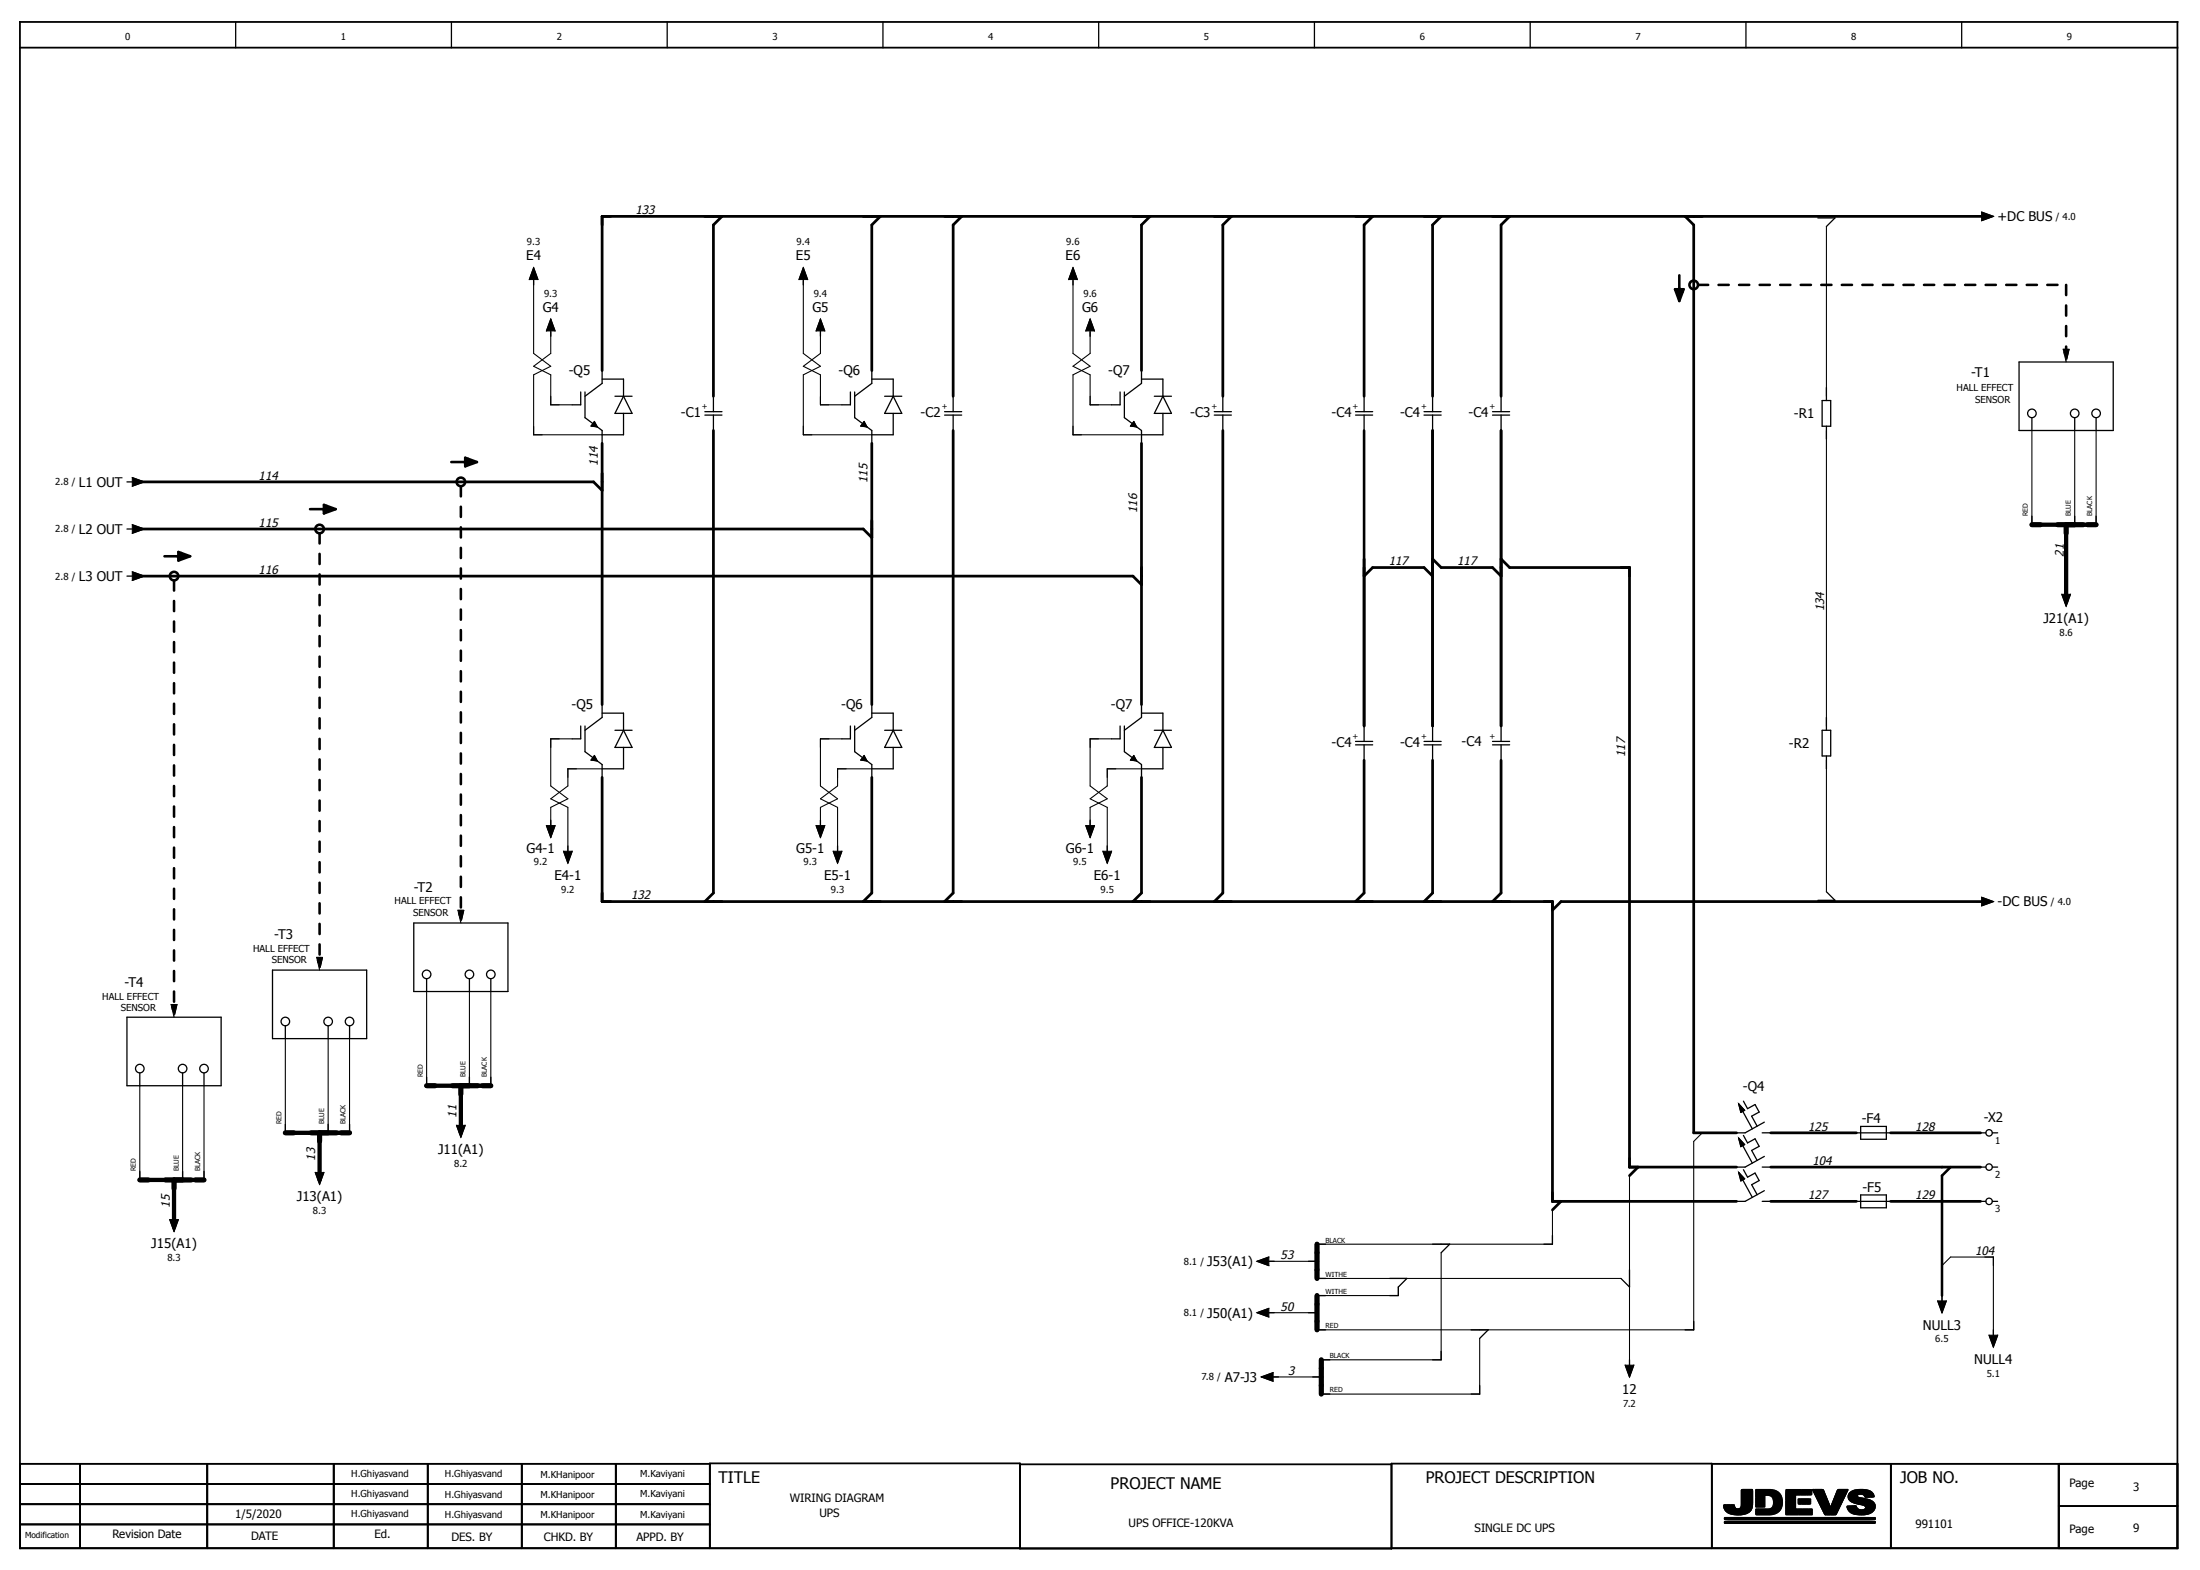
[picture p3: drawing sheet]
<svg xmlns="http://www.w3.org/2000/svg" width="428mm" height="306mm" viewBox="0 0 428 306" stroke-linecap="round" stroke-linejoin="round" font-family="sans-serif">
<g fill="none" stroke="#000" stroke-width=".25">
<path d="M45.9 4.3v5M87.9 4.3v5M129.9 4.3v5M171.9 4.3v5M213.9 4.3v5M255.9 4.3v5M297.9 4.3v5M339.9 4.3v5M381.9 4.3v5M103 54.4l.9-2.3 .8 2.3M103.9 54.4v1M155.5 54.4l.9-2.3 .8 2.3"/>
<path d="M156.4 54.4v1M208 54.4l.9-2.3 .8 2.3M208.9 54.4v1M353.9 42.4h3.3l-1.7 1.7M384.7 42.1h1.1M385.8 41.3l2.2 .8-2.2 .8M106.4 64.4l.8-2.3 .8 2.3M107.2 64.4v1M113 76.3v2.5h-1.6M113.9 76.3v5l3.3 2.5v2.5M117.2 72.1v2.5l-3.3 2.5M117.2 73.8h4.2v3.3"/>
<path d="M119.7 77.1h3.3M121.4 77.1l1.6 3.3h-3.3zM138.9 77.1v3M158.9 64.4l.8-2.3 .8 2.3M159.7 64.4v1M165.5 76.3v2.5h-1.6M166.4 76.3v5l3.3 2.5v2.5M169.7 73.8h4.2v3.3M169.7 72.1v2.5l-3.3 2.5M172.2 77.1h3.3M173.9 77.1l1.6 3.3h-3.3zM185.5 77.1v3"/>
<path d="M211.4 64.4l.8-2.3 .8 2.3M212.2 64.4v1M218 76.3v2.5h-1.6M218.9 76.3v5l3.3 2.5v2.5M222.2 73.8h4.2v3.3M222.2 72.1v2.5l-3.3 2.5M224.7 77.1h3.3M226.4 77.1l1.6 3.3h-3.3zM238 77.1v3M265.5 77.1v3M278.9 77.1v3M292.2 77.1v3"/>
<path d="M354.7 77.9h1.7v5h-1.7zM355.5 75.4v2.5M393 70.4h18.4v13.4h-18.4zM24.7 93.8h1.1M25.8 92.9l2.2 .9-2.2 .8M115.7 82l.6 1.1-1.2-.2zM121.4 80.4v4.2h-4.2M137.2 80.1h3.3M137.2 80.8h3.3M138.9 80.8v3M168.2 82l.6 1.1-1.2-.2zM173.9 80.4v4.2h-4.2"/>
<path d="M183.9 80.1h3.3M183.9 80.8h3.3M185.5 80.8v3M220.7 82l.6 1.1-1.2-.2zM226.4 80.4v4.2h-4.2M236.4 80.1h3.3M236.4 80.8h3.3M238 80.8v3M263.9 80.1h3.3M263.9 80.8h3.3M265.5 80.8v3M277.2 80.1h3.3"/>
<path d="M277.2 80.8h3.3M278.9 80.8v3M290.5 80.1h3.4M290.5 80.8h3.4M292.2 80.8v3M355.5 82.9v2.5M395.5 81.3v2.5M403.9 81.3v2.5M408 81.3v2.5M24.7 102.9h1.1M24.7 112.1h1.1M25.8 102.1l2.2 .8-2.2 .9"/>
<path d="M25.8 111.3l2.2 .8-2.2 .8M395.5 100.4v1.7M401.4 115.6l.8 2.3 .8-2.3M402.2 114.6v1M403.9 100.4v1.7M408 100.4v1.7M117.2 137.1v2.5l-3.3 2.5M117.2 138.8h4.2v3.3M169.7 138.8h4.2v3.3M169.7 137.1v2.5l-3.3 2.5M222.2 138.8h4.2v3.3M222.2 137.1v2.5l-3.3 2.5"/>
<path d="M355.5 139.6v2.5M107.2 159.6v1M113 141.3v2.5h-1.6M113.9 141.3v5l3.3 2.5v2.5M115.7 147l.6 1.1-1.2-.2zM119.7 142.1h3.3M121.4 145.4v4.2h-4.2M121.4 142.1l1.6 3.3h-3.3zM159.7 159.6v1M165.5 141.3v2.5h-1.6M166.4 141.3v5l3.3 2.5v2.5M168.2 147l.6 1.1-1.2-.2z"/>
<path d="M172.2 142.1h3.3M173.9 142.1l1.6 3.3h-3.3zM173.9 145.4v4.2h-4.2M212.2 159.6v1M218 141.3v2.5h-1.6M218.9 141.3v5l3.3 2.5v2.5M220.7 147l.6 1.1-1.2-.2zM224.7 142.1h3.3M226.4 142.1l1.6 3.3h-3.3zM226.4 145.4v4.2h-4.2M263.9 144.3h3.3M263.9 144.9h3.3"/>
<path d="M265.5 141.3v3M265.5 144.9v3M277.2 144.3h3.3M277.2 144.9h3.3M278.9 141.3v3M278.9 144.9v3M290.5 144.3h3.4M290.5 144.9h3.4M292.2 141.3v3M292.2 144.9v3M354.7 142.1h1.7v5h-1.7zM355.5 147.1v2.5"/>
<path d="M80.5 179.6h18.4v13.3h-18.4zM106.4 160.6l.8 2.3 .8-2.3M109.7 165.6l.8 2.3 .9-2.3M110.5 164.6v1M158.9 160.6l.8 2.3 .8-2.3M162.2 165.6l.8 2.3 .9-2.3M163 164.6v1M211.4 160.6l.8 2.3 .8-2.3M214.7 165.6l.8 2.3 .9-2.3M215.5 164.6v1M355.5 173.5l1.7 1.7h-3.3M384.7 175.4h1.1"/>
<path d="M385.8 174.6l2.2 .8-2.2 .9M24.7 197.9h18.3v13.4h-18.3zM53 188.8h18.4v13.3h-18.4zM55.5 199.6v2.5M63.9 199.6v2.5M68 199.6v2.5M83 190.4v2.5M91.4 190.4v2.5M95.5 190.4v2.5M27.2 208.8v2.5M35.5 208.8v2.5M39.7 208.8v2.5"/>
<path d="M55.5 218.8v1.6M63.9 218.8v1.6M68 218.8v1.6M83 209.6v1.7M88.9 219l.8 2.3 .8-2.3M89.7 217.9v1.1M91.4 209.6v1.7M95.5 209.6v1.7M338.5 214.8l1.1 1.3-.7 .4zM339.3 216.3l1.8 3.4M339.4 214.3l.8 1.4 1.5-.8 .8 1.5-1.5 .8 1.1 1.9M343.5 218.4l-3.8 2h-1.7"/>
<path d="M362.2 219.2h5v2.5h-5zM27.2 227.9v1.7M33 237.3l.9 2.3 .8-2.3M33.9 236.3v1M35.5 227.9v1.7M39.7 227.9v1.7M61.4 228.1l.8 2.3 .8-2.3M62.2 227.1v1M338 227.1h1.7M338 233.8h1.7M338.5 228.1l1.1 1.3-.7 .4zM338.5 221.5l1.1 1.2-.7 .4z"/>
<path d="M339.3 229.6l1.8 3.4M339.3 222.9l1.8 3.4M339.4 220.9l.8 1.5 1.5-.8 .8 1.5-1.5 .8 1.1 1.9M339.4 227.6l.8 1.5 1.5-.8 .8 1.4-1.5 .8 1.1 2M343 220.4h1.7M343 227.1h1.7M343 233.8h1.7M343.5 225l-3.8 2.1M343.5 231.7l-3.8 2.1M361.4 220.4h6.6M361.4 233.8h6.6M362.2 232.5h5v2.5h-5z"/>
<path d="M385.5 220.4h1.1M385.5 227.1h1.1M385.5 233.8h1.1M387.8 220.4h1.1M387.8 227.1h1.1M387.8 233.8h1.1M247 245.4h1M247 255.4h1M247 244.6l-2.3 .8 2.3 .9M247 254.6l-2.3 .8 2.3 .9M254.7 245.4h1.7M254.7 255.4h1.7"/>
<path d="M256.4 248.8h1.6M256.4 242.1h1.6M256.4 258.8h1.6M256.4 252.1h1.6M270.5 248.8h3.4l-1.7 1.6v1.7h-1.7M278.9 242.1h3.3l-1.7 1.7M286.4 258.8h3.3l-1.7 1.6M302.2 240.4v1.7h-1.7M317.2 247.1v3.3l-1.7-1.6M329.7 257.1v1.7h-1.7M377.2 253.1l.8 2.3 .9-2.3M378 252.1v1"/>
<path d="M387.2 259.8l.8 2.3 .9-2.3M388 258.8v1M247.8 267.9h1.1M247.8 267.1l-2.3 .8 2.3 .9M255.5 267.9h1.7M257.2 271.3h1.7M257.2 264.6h1.7M280.5 262.9v1.7h-1.6M288 269.6v1.7h-1.6M316.4 265.6l.8 2.3 .8-2.3M317.2 264.6v1M335.6 292.9h2a.72 .72 0 0 0 .9 .7 .72 .72 0 0 0 .5-1v-2.7h2.1l.1 .2a7.8 7.8 0 0 1-.3 3.7l-.3 .3a3.2 3.2 0 0 1-1.9 .7h-.6a2.23 2.23 0 0 1-2.5-1.9z"/>
<path d="M335.7 295.6l.4 .1M336.1 295.3h-.4M341.8 289.9h3l1 .2a2.35 2.35 0 0 1 1.1 3 2.36 2.36 0 0 1-2.5 1.7l-2.6-.1v-1l1.3-.1a1.81 1.81 0 0 0 2-.4l.1-.3a1.43 1.43 0 0 0-.9-1.9h-.8v2.2h-1.7zM347.7 289.9h5v.9l-.1 .1-3.1 .1v2.6h3.3v1.2l-5.1-.1zM350.1 291.7h2.4v.9l-2.4 .1zM356.3 293.4h.1M359.7 289.9h-1.8l-.2 .1-1.3 3.4M359.7 289.9h.1M359.8 289.9l-2.4 4.8h-2.1l-2.4-4.8h2l1.4 3.5M361.1 290a1.45 1.45 0 0 0-1.2 1.7 4.4 4.4 0 0 0 2.9 1.2l.4 .3a.6 .6 0 0 1-.8 .6M361.1 290l1.5-.1 1.1 .1a1.58 1.58 0 0 1 1.1 1.2l-1.7 .1a.87 .87 0 0 0-.7-.6 .87 .87 0 0 0-.9 .4l.3 .3 1.2 .2a2.39 2.39 0 0 1 2 1.3v.2M361.1 290h.1"/>
<path d="M362.4 293.8h.1M363.6 295.3h1.4M365 296.4h.1M365 293.1v.1M365 293.2a1.67 1.67 0 0 1-1.4 1.4l-.9 .2a3.2 3.2 0 0 1-2.6-.7l-.4-.4-.1-.6 1.7-.1a1.09 1.09 0 0 0 1.1 .8M365 296.4v-.3l-.9-.1-28.4 .1v.3h29.3M365 295.3h-29.3v.4M365 295.3v.4M365 295.6l-1.4 .1M365 295.7h-29.3"/>
<circle cx="395.5" cy="80.4" r=".83"/>
<circle cx="403.9" cy="80.4" r=".83"/>
<circle cx="408" cy="80.4" r=".83"/>
<circle cx="55.5" cy="198.8" r=".83"/>
<circle cx="63.9" cy="198.8" r=".83"/>
<circle cx="68" cy="198.8" r=".83"/>
<circle cx="83" cy="189.6" r=".83"/>
<circle cx="91.4" cy="189.6" r=".83"/>
<circle cx="95.5" cy="189.6" r=".83"/>
<circle cx="27.2" cy="207.9" r=".83"/>
<circle cx="35.5" cy="207.9" r=".83"/>
<circle cx="39.7" cy="207.9" r=".83"/>
<circle cx="387.2" cy="227.1" r=".63"/>
<circle cx="387.2" cy="220.4" r=".63"/>
<circle cx="387.2" cy="233.8" r=".63"/>
</g>
<g fill="none" stroke="#000" stroke-width=".35">
<path d="M3.9 9.3h420M3.9 4.3h420v297h-420zM3.9 296.6h134.3M3.9 284.8h134.3M3.9 292.7h134.3M3.9 288.8h134.3M15.6 284.8v16.5M40.3 284.8v16.5M65 284.8v16.5M83.3 284.8v16.5M101.6 284.8v16.5M119.9 284.8v16.5"/>
<path d="M198.6 284.9h72.3M333.2 284.8h90.7M368.1 284.8v16.5M400.8 284.8v16.5M400.8 293.1h23.1M138.2 301.3v-16.5h60.4v16.6h72.3v-16.6h62.3v16.5"/>
</g>
<g fill="none" stroke="#000" stroke-width=".19">
<path d="M3.9 292.7h134.3M3.9 284.8h134.3v16.5h-134.3zM3.9 296.6h134.3M3.9 288.8h134.3M15.6 284.8v16.5M40.3 284.8v16.5M65 284.8v16.5M83.3 284.8v16.5M101.6 284.8v16.5M119.9 284.8v16.5M333.2 284.8h90.7v16.5h-90.7zM368.1 284.8v16.5"/>
<path d="M400.8 284.8v16.5"/>
</g>
<g fill="#000" stroke="#000" stroke-width=".19">
<path d="M103.9 52.1l.8 2.3h-1.7zM156.4 52.1l.8 2.3h-1.7zM208.9 52.1l.8 2.3h-1.7zM385.8 41.3l2.2 .8-2.2 .8zM107.2 62.1l.8 2.3h-1.6zM159.7 62.1l.8 2.3h-1.6zM212.2 62.1l.8 2.3h-1.6zM25.8 92.9l2.2 .9-2.2 .8zM115.7 82l.6 1.1-1.2-.2zM168.2 82l.6 1.1-1.2-.2zM220.7 82l.6 1.1-1.2-.2zM25.8 102.1l2.2 .8-2.2 .9z"/>
<path d="M25.8 111.3l2.2 .8-2.2 .8zM401.4 115.6h1.6l-.8 2.3zM115.7 147l.6 1.1-1.2-.2zM168.2 147l.6 1.1-1.2-.2zM220.7 147l.6 1.1-1.2-.2zM106.4 160.6h1.6l-.8 2.3zM109.7 165.6h1.7l-.9 2.3zM158.9 160.6h1.6l-.8 2.3zM162.2 165.6h1.7l-.9 2.3zM211.4 160.6h1.6l-.8 2.3zM214.7 165.6h1.7l-.9 2.3zM385.8 174.6l2.2 .8-2.2 .9z"/>
<path d="M88.9 219h1.6l-.8 2.3zM338.5 214.8l1.1 1.3-.7 .4zM33 237.3h1.7l-.8 2.3zM61.4 228.1h1.6l-.8 2.3zM338.5 228.1l1.1 1.3-.7 .4zM338.5 221.5l1.1 1.2-.7 .4zM244.7 245.4l2.3-.8v1.7zM244.7 255.4l2.3-.8v1.7zM377.2 253.1h1.7l-.9 2.3zM387.2 259.8h1.7l-.9 2.3zM245.5 267.9l2.3-.8v1.7zM316.4 265.6h1.6l-.8 2.3z"/>
<path d="M335.7 295.3h27.9h1.4v.4h-29.3zM335.6 292.9h2a.73 .73 0 0 0 .7 .7 .7 .7 0 0 0 .7-1v-2.7h.2h1.9l.1 2.5a2.11 2.11 0 0 1-2 2.3l-.5 .1a3.4 3.4 0 0 1-2.9-1zM341.8 289.9h3l1 .2a2.35 2.35 0 0 1 1.1 3 2.36 2.36 0 0 1-2.5 1.7l-2.6-.1v-1l1.8-.1a1.42 1.42 0 0 0 1.5-.6 1.42 1.42 0 0 0-.1-1.6 1.7 1.7 0 0 0-1.5-.4v2.2h-1.7zM350.1 291.7h2.4v.9l-2.4 .1zM347.7 289.9h5v.9l-.1 .1-3.1 .1v2.6h3.3v1.2l-5.1-.1zM352.9 289.9h2l1.5 3.5 1.3-3.4 .2-.1h1.9l-2.4 4.8h-2.1zM360.2 290.4l.6-.3 .8-.2 2.1 .1a1.58 1.58 0 0 1 1.1 1.2l-1.7 .1a.91 .91 0 0 0-1.6-.2l.3 .3 1.2 .2a2 2 0 0 1 2 1.6 2.32 2.32 0 0 1-2.7 1.6 2.37 2.37 0 0 1-2.5-.9l-.2-.8 1.7-.1a1.09 1.09 0 0 0 .8 .8 1.09 1.09 0 0 0 1.1-.5 1.57 1.57 0 0 0-1.5-.7 1.88 1.88 0 0 1-1.9-1.4l.1-.4zM335.7 296.1l28.4-.1 .9 .1v.3h-29.3z"/>
</g>
<g fill="none" stroke="#000" stroke-width=".53">
<path d="M140.5 42.1l-1.6 1.7v33.3M171.4 42.1l-1.7 1.7v28.3M187.2 42.1l-1.7 1.7v33.3M223.9 42.1l-1.7 1.7v28.3M239.7 42.1l-1.7 1.7v33.3M267.2 42.1l-1.7 1.7v33.3M280.5 42.1l-1.6 1.7v33.3M293.9 42.1l-1.7 1.7v33.3M328 42.1l1.7 1.7v176.6h8.3M386.4 42.1h-269.2v30M26.4 93.8h89.1l1.7 1.6M117.2 86.3v50.8"/>
<path d="M138.9 83.8v90l-1.7 1.6M169.7 86.3v50.8M185.5 83.8v90l-1.6 1.6M222.2 86.3v50.8M238 83.8v90l-1.6 1.6M278.9 83.8v57.5M292.2 83.8v57.5M26.4 102.9h141.6l1.7 1.7M26.4 112.1h194.1l1.7 1.7M265.5 108.8v32.5M265.5 112.1l1.7-1.7h10l1.7 1.7M278.9 108.8l1.6 1.6h10l1.7 1.7"/>
<path d="M292.2 108.8l1.7 1.6h23.3v116.7h20.8M117.2 151.3v24.1h185v58.4h35.8M169.7 151.3v22.5l-1.7 1.6M222.2 151.3v22.5l-1.7 1.6M265.5 147.9v25.9l-1.6 1.6M278.9 147.9v25.9l-1.7 1.6M292.2 147.9v25.9l-1.7 1.6M386.4 175.4h-82.5l-1.7 1.7M303.9 233.8l-1.7 1.6M318.9 227.1l-1.7 1.7M344.7 227.1h40.8M344.7 220.4h16.7"/>
<path d="M344.7 233.8h16.7M368 220.4h17.5M368 233.8h17.5"/>
</g>
<g fill="none" stroke="#000" stroke-width=".21">
<path d="M103.9 54.6v14.2l3.3 2.5-3.3 1.6v11.7h13.3M156.4 54.6v14.2l3.3 2.5-3.3 1.6v11.7h13.3M208.9 54.6v14.2l3.3 2.5-3.3 1.6v11.7h13.3M355.5 44.1v33M107.2 64.6v4.2l-3.3 2.5 3.3 1.6v5.9h4.2M159.7 64.6v4.2l-3.3 2.5 3.3 1.6v5.9h4.2M212.2 64.6v4.2l-3.3 2.5 3.3 1.6v5.9h4.2M265.5 83.8v26.6M355.5 83.8v57.5M395.5 83.8v18.3M403.9 83.8v18.3M408 83.8v18.3"/>
<path d="M111.4 143.8h-4.2v9.1l3.3 2.5-3.3 1.7v5M117.2 149.6h-6.7v3.3l-3.3 2.5 3.3 1.7v10M163.9 143.8h-4.2v9.1l3.3 2.5-3.3 1.7v5M169.7 149.6h-6.7v3.3l-3.3 2.5 3.3 1.7v10M216.4 143.8h-4.2v9.1l3.3 2.5-3.3 1.7v5M222.2 149.6h-6.7v3.3l-3.3 2.5 3.3 1.7v10M355.5 147.9v25.6M83 192.9v18.4M91.4 192.9v18.4M95.5 192.9v18.4M27.2 211.3v18.3M35.5 211.3v18.3"/>
<path d="M39.7 211.3v18.3M55.5 202.1v18.3M63.9 202.1v18.3M68 202.1v18.3M329.7 218.8v1.6h1.7l-1.7 1.7v36.7h-73.3M302.2 235.4v6.7h-45.8M317.2 228.8v38.3M376.4 227.1h3.3l-1.7 1.7v25.8M246.4 245.4h10M246.4 255.4h10M256.4 248.8h59.1M272.2 250.4v1.7h-15.8"/>
<path d="M280.5 243.8v20.8h-23.3M378 246.3l1.7-1.7h8.3v16.7M247.2 267.9h10M288 260.4v10.9h-30.8"/>
</g>
<path d="M395.5 102.1h12.5M402.2 102.1v15M83 211.3h12.5M89.7 211.3v9.1M27.2 229.6h12.5M33.9 229.6v9.2M55.5 220.4h12.5M62.2 220.4v9.2M256.4 242.1v6.7M256.4 252.1v6.7M257.2 264.6v6.7" fill="none" stroke="#000" stroke-width=".83"/>
<g fill="none" stroke="#000" stroke-width=".5">
<path d="M326.1 56.3h1.6l-.8 2.3zM326.2 56.4l.7 1.3M326.5 56.3l1.1 .5M326.7 56.4l-.2 .5M326.9 53.6v4.1M327.5 56.5l-.6 1.2M60.4 99.1h4.1M63.1 98.2l2.3 .9-2.3 .8zM63.2 99.2l.5 .3M63.2 98.5l1.3 .6M63.6 98.4l-.5 1.1M64.5 99.1l-1.3 .7"/>
<path d="M87.9 89.9h4.1M90.6 89.1l2.3 .8-2.3 .8zM90.7 90.1l.5 .2M90.7 89.3l1.3 .6M91.1 89.3l-.5 1M92 89.9l-1.3 .7M265.5 83.8v57.5M278.9 83.8v57.5M292.2 83.8v57.5M32 108.2h4.2M34.7 107.4l2.3 .8-2.3 .9zM34.9 108.4l.5 .3"/>
<path d="M34.9 107.6l1.3 .6M35.3 107.6l-.6 1.1M36.2 108.2l-1.4 .8M379.7 227.1l-1.7 1.7v23.3"/>
<circle cx="329.7" cy="55.4" r=".83"/>
<circle cx="89.7" cy="93.8" r=".83"/>
<circle cx="33.9" cy="112.1" r=".83"/>
<circle cx="62.2" cy="102.9" r=".83"/>
</g>
<g fill="none" stroke="#000" stroke-width="1">
<path d="M395.5 102.1h1.7M400.5 102.1h5M402.2 102.1v1.7M406.4 102.1h1.6M83 211.3h1.7M88 211.3h5M89.7 211.3v1.6M93.9 211.3h1.6M27.2 229.6h1.7M32.2 229.6h5M33.9 229.6v1.7M38 229.6h1.7"/>
<path d="M55.5 220.4h1.7M60.5 220.4h5M62.2 220.4v1.7M66.4 220.4h1.6M256.4 242.1v6.7M256.4 252.1v6.7M257.2 264.6v6.7"/>
</g>
<path d="M401.6 68h1.2l-.6 2.4zM89.1 177.1h1.2l-.6 2.5zM33.3 195.5h1.2l-.6 2.4zM61.6 186.3h1.2l-.6 2.5z" fill="#000" stroke="#000" stroke-width=".19" stroke-dasharray="2 2"/>
<path d="M401.6 68h1.2M402.2 70.4l-.6-2.4M402.8 68l-.6 2.4M89.1 177.1h1.2M89.7 179.6l-.6-2.5M90.3 177.1l-.6 2.5M33.3 195.5h1.2M33.9 197.9l-.6-2.4M34.5 195.5l-.6 2.4M61.6 186.3h1.2M62.2 188.8l-.6-2.5M62.8 186.3l-.6 2.5" fill="none" stroke="#000" stroke-width=".19" stroke-dasharray="2 2"/>
<path d="M330.5 55.4h71.7M402.2 55.4v12.8M89.7 94.6v82.8M33.9 112.9v82.8M62.2 103.8v82.7" fill="none" stroke="#000" stroke-width=".5" stroke-dasharray="2 2"/>
<g font-size="3.1">
<text x="139.9" y="288.6">TITLE</text>
<text x="216.2" y="289.7">PROJECT NAME</text>
<text x="277.5" y="288.6">PROJECT DESCRIPTION</text>
<text x="369.9" y="288.6">JOB NO.</text>
</g>
<g font-size="2.6">
<text x="388.9" y="43">+DC BUS</text>
<text x="102.4" y="50.6">E4</text>
<text x="154.9" y="50.6">E5</text>
<text x="207.4" y="50.6">E6</text>
<text x="105.6" y="60.6">G4</text>
<text x="158.1" y="60.6">G5</text>
<text x="210.6" y="60.6">G6</text>
<text x="110.7" y="73">-Q5</text>
<text x="163.2" y="73">-Q6</text>
<text x="215.7" y="73">-Q7</text>
<text x="383.7" y="73.3">-T1</text>
<text x="132.5" y="81.2">-C1</text>
<text x="179.2" y="81.2">-C2</text>
<text x="231.7" y="81.2">-C3</text>
<text x="259.2" y="81.2">-C4</text>
<text x="272.5" y="81.2">-C4</text>
<text x="285.9" y="81.2">-C4</text>
<text x="349.2" y="81.4">-R1</text>
<text x="15.3" y="94.7">L1 OUT</text>
<text x="15.3" y="103.9">L2 OUT</text>
<text x="15.3" y="113">L3 OUT</text>
<text x="397.8" y="121.3">J21(A1)</text>
<text x="111.3" y="138.1">-Q5</text>
<text x="163.8" y="138.1">-Q6</text>
<text x="216.3" y="138.1">-Q7</text>
<text x="259.2" y="145.4">-C4</text>
<text x="272.5" y="145.4">-C4</text>
<text x="284.5" y="145.2">-C4</text>
<text x="348.3" y="145.5">-R2</text>
<text x="102.5" y="165.9">G4-1</text>
<text x="155" y="165.9">G5-1</text>
<text x="207.5" y="165.9">G6-1</text>
<text x="80.5" y="173.6">-T2</text>
<text x="107.9" y="171.3">E4-1</text>
<text x="160.4" y="171.3">E5-1</text>
<text x="212.9" y="171.3">E6-1</text>
<text x="388.9" y="176.4">-DC BUS</text>
<text x="53.4" y="182.8">-T3</text>
<text x="24.3" y="192.1">-T4</text>
<text x="339.3" y="212.3">-Q4</text>
<text x="362.4" y="218.5">-F4</text>
<text x="386.2" y="218.3">-X2</text>
<text x="85.3" y="224.6">J11(A1)</text>
<text x="57.8" y="233.8">J13(A1)</text>
<text x="362.5" y="232">-F5</text>
<text x="29.5" y="242.9">J15(A1)</text>
<text x="235" y="246.4">J53(A1)</text>
<text x="235" y="256.4">J50(A1)</text>
<text x="374.3" y="258.8">NULL3</text>
<text x="238.4" y="268.9">A7-J3</text>
<text x="384.3" y="265.4">NULL4</text>
<text x="315.8" y="271.3">12</text>
</g>
<g font-size="2.3">
<text x="123.7" y="41.7">133</text>
<text x="50.3" y="93.3">114</text>
<text x="116.4" y="90.6" transform="rotate(-90 116.4 90.6)">114</text>
<text x="168.9" y="94" transform="rotate(-90 168.9 94)">115</text>
<text x="221.4" y="99.8" transform="rotate(-90 221.4 99.8)">116</text>
<text x="50.3" y="102.5">115</text>
<text x="50.3" y="111.7">116</text>
<text x="270.3" y="110">117</text>
<text x="283.7" y="110">117</text>
<text x="401.8" y="108.3" transform="rotate(-90 401.8 108.3)">21</text>
<text x="355.1" y="119" transform="rotate(-90 355.1 119)">134</text>
<text x="316.4" y="147.3" transform="rotate(-90 316.4 147.3)">117</text>
<text x="122.8" y="175">132</text>
<text x="88.9" y="217.5" transform="rotate(-90 88.9 217.5)">11</text>
<text x="352" y="220">125</text>
<text x="372.8" y="220">128</text>
<text x="61.4" y="225.8" transform="rotate(-90 61.4 225.8)">13</text>
<text x="352.8" y="226.7">104</text>
<text x="352" y="233.3">127</text>
<text x="372.8" y="233.3">129</text>
<text x="33" y="235" transform="rotate(-90 33 235)">15</text>
<text x="249.3" y="245">53</text>
<text x="384.5" y="244.2">104</text>
<text x="249.3" y="255">50</text>
<text x="250.8" y="267.5">3</text>
</g>
<g font-size="2.2">
<text x="153.7" y="292.3">WIRING DIAGRAM</text>
<text x="402.9" y="289.3">Page</text>
<text x="415.3" y="290.1">3</text>
<text x="21.9" y="299.3">Revision Date</text>
<text x="45.8" y="295.3">1/5/2020</text>
<text x="48.9" y="299.7">DATE</text>
<text x="72.9" y="299.3">Ed.</text>
<text x="87.9" y="299.8">DES. BY</text>
<text x="105.9" y="299.8">CHKD. BY</text>
<text x="123.9" y="299.8">APPD. BY</text>
<text x="159.5" y="295.3">UPS</text>
<text x="219.7" y="297.1">UPS OFFICE-120KVA</text>
<text x="287.1" y="298.1">SINGLE DC UPS</text>
<text x="372.9" y="297.3">991101</text>
<text x="402.9" y="298.3">Page</text>
<text x="415.3" y="298.1">9</text>
</g>
<g font-size="1.9">
<text x="24.4" y="7.8">0</text>
<text x="66.4" y="7.8">1</text>
<text x="108.4" y="7.8">2</text>
<text x="150.4" y="7.8">3</text>
<text x="192.4" y="7.8">4</text>
<text x="234.4" y="7.8">5</text>
<text x="276.4" y="7.8">6</text>
<text x="318.4" y="7.8">7</text>
<text x="360.4" y="7.8">8</text>
<text x="402.4" y="7.8">9</text>
<text x="102.6" y="47.7">9.3</text>
<text x="155.1" y="47.7">9.4</text>
<text x="207.6" y="47.7">9.6</text>
<text x="400.2" y="42.8">/ 4.0</text>
<text x="105.9" y="57.7">9.3</text>
<text x="158.4" y="57.7">9.4</text>
<text x="210.9" y="57.7">9.6</text>
<text x="380.9" y="76.1">HALL EFFECT</text>
<text x="384.5" y="78.4">SENSOR</text>
<text x="10.7" y="94.4">2.8 /</text>
<text x="10.7" y="103.6">2.8 /</text>
<text x="10.7" y="112.8">2.8 /</text>
<text x="400.9" y="123.7">8.6</text>
<text x="103.9" y="168.4">9.2</text>
<text x="109.2" y="173.7">9.2</text>
<text x="156.4" y="168.4">9.3</text>
<text x="161.7" y="173.7">9.3</text>
<text x="208.9" y="168.4">9.5</text>
<text x="214.2" y="173.7">9.5</text>
<text x="76.8" y="176">HALL EFFECT</text>
<text x="80.4" y="178.2">SENSOR</text>
<text x="399.2" y="176.1">/ 4.0</text>
<text x="49.3" y="185.2">HALL EFFECT</text>
<text x="52.9" y="187.4">SENSOR</text>
<text x="19.9" y="194.5">HALL EFFECT</text>
<text x="23.5" y="196.8">SENSOR</text>
<text x="88.4" y="227">8.2</text>
<text x="388.4" y="222.6">1</text>
<text x="388.4" y="229.2">2</text>
<text x="60.9" y="236.2">8.3</text>
<text x="388.4" y="235.9">3</text>
<text x="32.6" y="245.4">8.3</text>
<text x="230.4" y="246.1">8.1 /</text>
<text x="230.4" y="256.1">8.1 /</text>
<text x="376.7" y="261.2">6.5</text>
<text x="233.9" y="268.6">7.8 /</text>
<text x="386.7" y="267.9">5.1</text>
<text x="316" y="273.7">7.2</text>
<text x="68.4" y="287.4">H.Ghiyasvand</text>
<text x="86.6" y="287.5">H.Ghiyasvand</text>
<text x="105.2" y="287.5">M.KHanipoor</text>
<text x="124.6" y="287.5">M.Kaviyani</text>
<text x="68.4" y="291.4">H.Ghiyasvand</text>
<text x="86.6" y="291.4">H.Ghiyasvand</text>
<text x="105.2" y="291.4">M.KHanipoor</text>
<text x="124.6" y="291.4">M.Kaviyani</text>
<text x="68.4" y="295.3">H.Ghiyasvand</text>
<text x="86.6" y="295.3">H.Ghiyasvand</text>
<text x="105.2" y="295.4">M.KHanipoor</text>
<text x="124.6" y="295.3">M.Kaviyani</text>
</g>
<g font-size="1.6">
<text x="136.6" y="79.6">+</text>
<text x="183.3" y="79.6">+</text>
<text x="235.8" y="79.6">+</text>
<text x="263.3" y="79.6">+</text>
<text x="276.6" y="79.6">+</text>
<text x="290" y="79.6">+</text>
<text x="263.3" y="143.8">+</text>
<text x="276.6" y="143.8">+</text>
<text x="290" y="143.8">+</text>
<text x="4.9" y="299.3">Modification</text>
</g>
<g font-size="1.3">
<text x="394.8" y="100.4" transform="rotate(-90 394.8 100.4)">RED</text>
<text x="403.1" y="100.4" transform="rotate(-90 403.1 100.4)">BLUE</text>
<text x="407.3" y="100.4" transform="rotate(-90 407.3 100.4)">BLACK</text>
<text x="82.3" y="209.6" transform="rotate(-90 82.3 209.6)">RED</text>
<text x="90.6" y="209.6" transform="rotate(-90 90.6 209.6)">BLUE</text>
<text x="94.8" y="209.6" transform="rotate(-90 94.8 209.6)">BLACK</text>
<text x="54.8" y="218.8" transform="rotate(-90 54.8 218.8)">RED</text>
<text x="63.1" y="218.8" transform="rotate(-90 63.1 218.8)">BLUE</text>
<text x="67.3" y="218.8" transform="rotate(-90 67.3 218.8)">BLACK</text>
<text x="26.5" y="227.9" transform="rotate(-90 26.5 227.9)">RED</text>
<text x="34.8" y="227.9" transform="rotate(-90 34.8 227.9)">BLUE</text>
<text x="39" y="227.9" transform="rotate(-90 39 227.9)">BLACK</text>
<text x="258" y="241.8">BLACK</text>
<text x="258" y="248.4">WITHE</text>
<text x="258" y="251.8">WITHE</text>
<text x="258" y="258.4">RED</text>
<text x="258.9" y="264.3">BLACK</text>
<text x="258.9" y="270.9">RED</text>
</g>
</svg>
